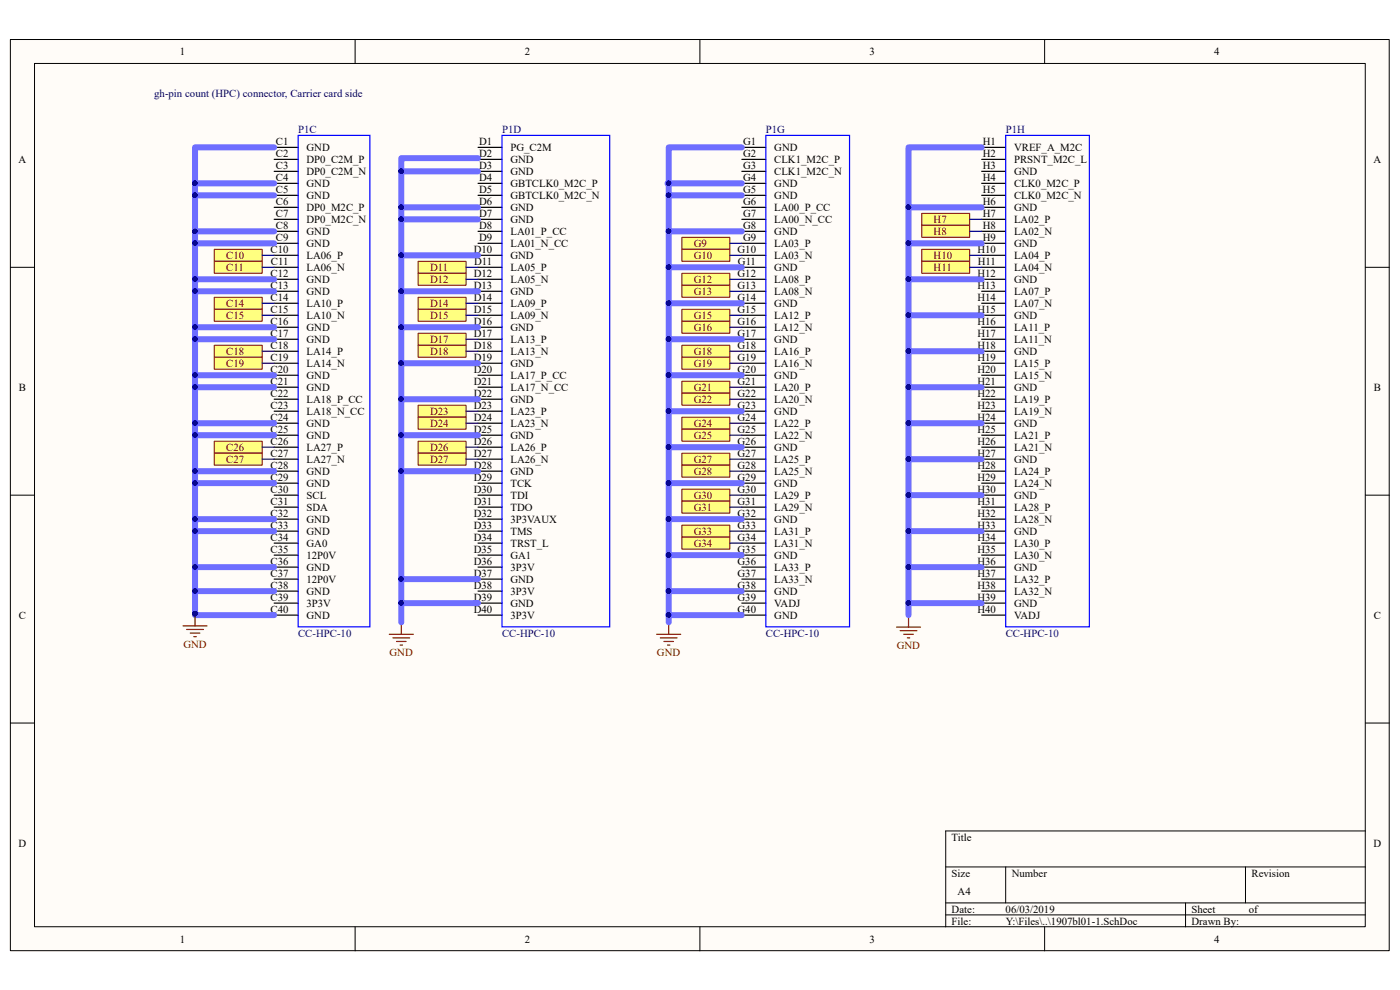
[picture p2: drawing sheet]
<svg xmlns="http://www.w3.org/2000/svg" width="297mm" height="210mm" viewBox="0 0 297 210" stroke-linecap="round" stroke-linejoin="round" font-family="sans-serif">
<path d="M2.2 8.4h292.5v193.3h-292.5z" fill="#fffcf8"/>
<path d="M2.2 8.4h292.5v193.3h-292.5z" fill="none" stroke="#000" stroke-width=".21"/>
<path d="M7.4 13.5h282.2v183.1h-282.2z" fill="#fffcf8"/>
<g fill="none" stroke="#000" stroke-width=".21">
<path d="M7.3 13.5h282.3v183.1h-282.3zM75.3 8.4v5.1M148.5 8.4v5.1M221.6 8.4v5.1M2.2 56.7h5.1M289.7 56.7h5.1M2.2 105h5.1M289.7 105h5.1M2.2 153.4h5.1M289.7 153.4h5.1M289.7 176.3h-89.1v20.3M75.3 196.6v5.1"/>
<path d="M148.5 196.6v5.1M200.6 183.9h89.1M200.6 191.5h89.1M200.6 194.1h89.1M213.4 183.9v7.6M221.6 196.6v5.1M251.5 191.5v5.1M264.2 183.9v7.6"/>
</g>
<g fill="none" stroke="#000" stroke-width=".25">
<path d="M58.2 31.3h5.1M58.2 33.8h5.1M58.2 36.4h5.1M58.2 38.9h5.1M101.4 31.3h5.1M101.4 33.8h5.1M101.4 36.4h5.1M101.4 38.9h5.1M157.4 31.3h5.1M157.4 33.8h5.1M157.4 36.4h5.1M157.4 38.9h5.1"/>
<path d="M208.3 31.3h5.1M208.3 33.8h5.1M208.3 36.4h5.1M208.3 38.9h5.1M58.2 41.4h5.1M58.2 44h5.1M58.2 46.5h5.1M58.2 49.1h5.1M58.2 51.6h5.1M58.2 54.2h5.1M58.2 56.7h5.1M58.2 59.2h5.1"/>
<path d="M101.4 41.4h5.1M101.4 44h5.1M101.4 46.5h5.1M101.4 49.1h5.1M101.4 51.6h5.1M101.4 54.2h5.1M101.4 56.7h5.1M101.4 59.2h5.1M157.4 41.4h5.1M157.4 44h5.1M157.4 46.5h5.1M157.4 49.1h5.1"/>
<path d="M157.4 51.6h5.1M157.4 54.2h5.1M157.4 56.7h5.1M157.4 59.2h5.1M208.3 41.4h5.1M208.3 44h5.1M208.3 46.5h5.1M208.3 49.1h5.1M208.3 51.6h5.1M208.3 54.2h5.1M208.3 56.7h5.1M208.3 59.2h5.1"/>
<path d="M58.2 61.8h5.1M58.2 64.3h5.1M58.2 66.9h5.1M58.2 69.4h5.1M58.2 72h5.1M58.2 74.5h5.1M58.2 77.1h5.1M58.2 79.6h5.1M101.4 61.8h5.1M101.4 64.3h5.1M101.4 66.9h5.1M101.4 69.4h5.1"/>
<path d="M101.4 72h5.1M101.4 74.5h5.1M101.4 77.1h5.1M101.4 79.6h5.1M157.4 61.8h5.1M157.4 64.3h5.1M157.4 66.9h5.1M157.4 69.4h5.1M157.4 72h5.1M157.4 74.5h5.1M157.4 77.1h5.1M157.4 79.6h5.1"/>
<path d="M208.3 61.8h5.1M208.3 64.3h5.1M208.3 66.9h5.1M208.3 69.4h5.1M208.3 72h5.1M208.3 74.5h5.1M208.3 77.1h5.1M208.3 79.6h5.1M58.2 82.1h5.1M58.2 84.7h5.1M58.2 87.2h5.1M58.2 89.8h5.1"/>
<path d="M58.2 92.3h5.1M58.2 94.9h5.1M58.2 97.4h5.1M58.2 100h5.1M101.4 82.1h5.1M101.4 84.7h5.1M101.4 87.2h5.1M101.4 89.8h5.1M101.4 92.3h5.1M101.4 94.9h5.1M101.4 97.4h5.1M101.4 100h5.1"/>
<path d="M157.4 82.1h5.1M157.4 84.7h5.1M157.4 87.2h5.1M157.4 89.8h5.1M157.4 92.3h5.1M157.4 94.9h5.1M157.4 97.4h5.1M157.4 100h5.1M208.3 82.1h5.1M208.3 84.7h5.1M208.3 87.2h5.1M208.3 89.8h5.1"/>
<path d="M208.3 92.3h5.1M208.3 94.9h5.1M208.3 97.4h5.1M208.3 100h5.1M58.2 102.5h5.1M58.2 105h5.1M58.2 107.6h5.1M58.2 110.1h5.1M58.2 112.7h5.1M58.2 115.2h5.1M58.2 117.8h5.1M101.4 102.5h5.1"/>
<path d="M101.4 105h5.1M101.4 107.6h5.1M101.4 110.1h5.1M101.4 112.7h5.1M101.4 115.2h5.1M101.4 117.8h5.1M157.4 102.5h5.1M157.4 105h5.1M157.4 107.6h5.1M157.4 110.1h5.1M157.4 112.7h5.1M157.4 115.2h5.1"/>
<path d="M157.4 117.8h5.1M208.3 102.5h5.1M208.3 105h5.1M208.3 107.6h5.1M208.3 110.1h5.1M208.3 112.7h5.1M208.3 115.2h5.1M208.3 117.8h5.1M58.2 120.3h5.1M58.2 122.9h5.1M58.2 125.4h5.1M58.2 127.9h5.1"/>
<path d="M58.2 130.5h5.1M101.4 120.3h5.1M101.4 122.9h5.1M101.4 125.4h5.1M101.4 127.9h5.1M101.4 130.5h5.1M157.4 120.3h5.1M157.4 122.9h5.1M157.4 125.4h5.1M157.4 127.9h5.1M157.4 130.5h5.1M208.3 120.3h5.1"/>
<path d="M208.3 122.9h5.1M208.3 125.4h5.1M208.3 127.9h5.1M208.3 130.5h5.1"/>
</g>
<path d="M63.3 28.7h15.2v104.3h-15.2zM106.5 28.7h22.8v104.3h-22.8zM162.5 28.7h17.7v104.3h-17.7zM213.4 28.7h17.7v104.3h-17.7z" fill="none" stroke="#00f" stroke-width=".25"/>
<g fill="#ffff80" stroke="#800000" stroke-width=".21">
<path d="M45.5 52.9h10.1v2.5h-10.1z" fill-rule="evenodd"/>
<path d="M45.5 55.4h10.1v2.6h-10.1z" fill-rule="evenodd"/>
<path d="M45.5 63.1h10.1v2.5h-10.1z" fill-rule="evenodd"/>
<path d="M45.5 65.6h10.1v2.6h-10.1z" fill-rule="evenodd"/>
<path d="M45.5 73.2h10.1v2.6h-10.1z" fill-rule="evenodd"/>
<path d="M45.5 75.8h10.1v2.5h-10.1z" fill-rule="evenodd"/>
<path d="M45.5 93.6h10.1v2.5h-10.1z" fill-rule="evenodd"/>
<path d="M45.5 96.1h10.1v2.6h-10.1z" fill-rule="evenodd"/>
<path d="M88.7 55.4h10.2v2.6h-10.2z" fill-rule="evenodd"/>
<path d="M88.7 58h10.2v2.5h-10.2z" fill-rule="evenodd"/>
<path d="M88.7 63.1h10.2v2.5h-10.2z" fill-rule="evenodd"/>
<path d="M88.7 65.6h10.2v2.6h-10.2z" fill-rule="evenodd"/>
<path d="M88.7 70.7h10.2v2.5h-10.2z" fill-rule="evenodd"/>
<path d="M88.7 73.2h10.2v2.6h-10.2z" fill-rule="evenodd"/>
<path d="M88.7 86h10.2v2.5h-10.2z" fill-rule="evenodd"/>
<path d="M88.7 88.5h10.2v2.6h-10.2z" fill-rule="evenodd"/>
<path d="M88.7 93.6h10.2v2.5h-10.2z" fill-rule="evenodd"/>
<path d="M88.7 96.1h10.2v2.6h-10.2z" fill-rule="evenodd"/>
<path d="M144.7 50.3h10.1v2.6h-10.1z" fill-rule="evenodd"/>
<path d="M144.7 52.9h10.1v2.5h-10.1z" fill-rule="evenodd"/>
<path d="M144.7 58h10.1v2.5h-10.1z" fill-rule="evenodd"/>
<path d="M144.7 60.5h10.1v2.6h-10.1z" fill-rule="evenodd"/>
<path d="M195.5 45.3h10.2v2.5h-10.2z" fill-rule="evenodd"/>
<path d="M195.5 47.8h10.2v2.5h-10.2z" fill-rule="evenodd"/>
<path d="M195.5 52.9h10.2v2.5h-10.2z" fill-rule="evenodd"/>
<path d="M195.5 55.4h10.2v2.6h-10.2z" fill-rule="evenodd"/>
<path d="M144.7 65.6h10.1v2.6h-10.1z" fill-rule="evenodd"/>
<path d="M144.7 68.2h10.1v2.5h-10.1z" fill-rule="evenodd"/>
<path d="M144.7 73.2h10.1v2.6h-10.1z" fill-rule="evenodd"/>
<path d="M144.7 75.8h10.1v2.5h-10.1z" fill-rule="evenodd"/>
<path d="M144.7 80.9h10.1v2.5h-10.1z" fill-rule="evenodd"/>
<path d="M144.7 83.4h10.1v2.6h-10.1z" fill-rule="evenodd"/>
<path d="M144.7 88.5h10.1v2.6h-10.1z" fill-rule="evenodd"/>
<path d="M144.7 91.1h10.1v2.5h-10.1z" fill-rule="evenodd"/>
<path d="M144.7 96.1h10.1v2.6h-10.1z" fill-rule="evenodd"/>
<path d="M144.7 98.7h10.1v2.5h-10.1z" fill-rule="evenodd"/>
<path d="M144.7 103.8h10.1v2.5h-10.1z" fill-rule="evenodd"/>
<path d="M144.7 106.3h10.1v2.6h-10.1z" fill-rule="evenodd"/>
<path d="M144.7 111.4h10.1v2.5h-10.1z" fill-rule="evenodd"/>
<path d="M144.7 113.9h10.1v2.6h-10.1z" fill-rule="evenodd"/>
</g>
<g fill="none" stroke="#000080" stroke-width=".25">
<path d="M58.2 38.9h-16.8v10.2h16.8M58.2 31.3h-16.8v7.6M85.1 36.4h16.3M101.4 33.6h-16.3v94.3h16.3M141.6 38.9h15.8M157.4 31.3h-15.5v10.1h15.5M208.3 31.3h-15.6v12.7h15.6M41.4 49.1v2.5h16.8M41.4 51.6v7.6h16.8M41.4 59.2v2.6h16.8M41.4 41.4h16.8M55.6 54.2h2.6"/>
<path d="M55.6 56.7h2.6M85.1 54.2h16.3M85.1 46.5h16.3M85.1 44h16.3M98.9 56.7h2.5M98.9 59.2h2.5M141.9 41.4v7.7h15.5M141.9 49.1v7.6h15.5M141.9 56.7v7.6h15.5M154.8 54.2h2.6M154.8 59.2h2.6M154.8 51.6h2.6"/>
<path d="M192.7 44v7.6h15.6M192.7 51.6v7.6h15.6M192.7 59.2v7.7h15.6M205.7 54.2h2.6M205.7 56.7h2.6M205.7 46.5h2.6M205.7 49.1h2.6M41.4 61.8v7.6h16.8M41.4 69.4v2.6h16.8M41.4 72v7.6h16.8M41.4 79.6v2.5h16.8M55.6 64.3h2.6"/>
<path d="M55.6 66.9h2.6M55.6 74.5h2.6M55.6 77.1h2.6M85.1 77.1h16.3M85.1 61.8h16.3M85.1 69.4h16.3M98.9 64.3h2.5M98.9 66.9h2.5M98.9 74.5h2.5M98.9 72h2.5M141.9 64.3v7.7h15.5M141.9 72v7.6h15.5"/>
<path d="M141.9 79.6v7.6h15.5M154.8 66.9h2.6M154.8 74.5h2.6M154.8 77.1h2.6M154.8 61.8h2.6M154.8 69.4h2.6M192.7 66.9v7.6h15.6M192.7 74.5v7.6h15.6M41.4 92.3v38.2h16.8M41.4 82.1v7.7h16.8M41.4 89.8v2.5h16.8M41.4 100h16.8"/>
<path d="M55.6 94.9h2.6M55.6 97.4h2.6M85.1 84.7h16.3M85.1 92.3h16.3M85.1 100h16.3M98.9 94.9h2.5M98.9 97.4h2.5M98.9 87.2h2.5M98.9 89.8h2.5M141.9 87.2v7.7h15.5M141.9 94.9v7.6h15.5M154.8 97.4h2.6"/>
<path d="M154.8 89.8h2.6M154.8 82.1h2.6M154.8 84.7h2.6M154.8 92.3h2.6M154.8 100h2.6M192.7 82.1v7.7h15.6M192.7 89.8v7.6h15.6M192.7 97.4v7.6h15.6M41.4 112.7h16.8M41.4 110.1h16.8M41.4 102.5h16.8M141.9 102.5v7.6h15.5"/>
<path d="M141.9 110.1v7.7h15.5M141.9 117.8v7.6h15.5M154.8 105h2.6M154.8 107.6h2.6M154.8 112.7h2.6M154.8 115.2h2.6M192.7 105v7.7h15.6M192.7 112.7v7.6h15.6M41.4 120.3h16.8M41.4 125.4h16.8M85.1 122.9h16.3M85.1 127.9v4.1"/>
<path d="M141.9 125.4v5.1h15.5M141.9 130.5v1.5M192.7 120.3v7.6h15.6M192.7 127.9v2.6"/>
</g>
<g fill="none" stroke="#6e6eff" stroke-width="1.3">
<path d="M58.2 38.9h-16.8v10.2h16.8M58.2 31.3h-16.8v7.6M85.1 36.4h16.3M101.4 33.6h-16.3v94.3h16.3M141.6 38.9h15.8M157.4 31.3h-15.5v10.1h15.5M208.3 31.3h-15.6v12.7h15.6M41.4 49.1v2.5h16.8M41.4 51.6v7.6h16.8M41.4 59.2v2.6h16.8M41.4 41.4h16.8M85.1 54.2h16.3"/>
<path d="M85.1 46.5h16.3M85.1 44h16.3M141.9 41.4v7.7h15.5M141.9 49.1v7.6h15.5M141.9 56.7v7.6h15.5M192.7 44v7.6h15.6M192.7 51.6v7.6h15.6M192.7 59.2v7.7h15.6M41.4 61.8v7.6h16.8M41.4 69.4v2.6h16.8M41.4 72v7.6h16.8M41.4 79.6v2.5h16.8"/>
<path d="M85.1 77.1h16.3M85.1 69.4h16.3M85.1 61.8h16.3M141.9 64.3v7.7h15.5M141.9 72v7.6h15.5M141.9 79.6v7.6h15.5M192.7 66.9v7.6h15.6M192.7 74.5v7.6h15.6M41.4 92.3v38.2h16.8M41.4 82.1v7.7h16.8M41.4 89.8v2.5h16.8M41.4 100h16.8"/>
<path d="M85.1 100h16.3M85.1 92.3h16.3M85.1 84.7h16.3M141.9 87.2v7.7h15.5M141.9 94.9v7.6h15.5M192.7 82.1v7.7h15.6M192.7 89.8v7.6h15.6M192.7 97.4v7.6h15.6M41.4 110.1h16.8M41.4 112.7h16.8M41.4 102.5h16.8M141.9 102.5v7.6h15.5"/>
<path d="M141.9 110.1v7.7h15.5M141.9 117.8v7.6h15.5M192.7 105v7.7h15.6M192.7 112.7v7.6h15.6M41.4 120.3h16.8M41.4 125.4h16.8M85.1 122.9h16.3M85.1 127.9v4.1M141.9 125.4v5.1h15.5M141.9 130.5v1.5M192.7 120.3v7.6h15.6M192.7 127.9v2.6"/>
</g>
<g fill="#000080" stroke="#000080" stroke-width=".21">
<circle cx="41.4" cy="51.6" r=".48"/>
<circle cx="41.4" cy="49" r=".48"/>
<circle cx="41.4" cy="59.2" r=".48"/>
<circle cx="41.4" cy="61.8" r=".48"/>
<circle cx="41.4" cy="69.4" r=".48"/>
<circle cx="41.4" cy="71.9" r=".48"/>
<circle cx="41.4" cy="79.6" r=".48"/>
<circle cx="41.4" cy="82.1" r=".48"/>
<circle cx="41.4" cy="89.8" r=".48"/>
<circle cx="41.4" cy="92.3" r=".48"/>
<circle cx="41.4" cy="99.9" r=".48"/>
<circle cx="41.4" cy="102.5" r=".48"/>
<circle cx="41.4" cy="110.1" r=".48"/>
<circle cx="41.4" cy="112.6" r=".48"/>
<circle cx="41.4" cy="120.3" r=".48"/>
<circle cx="41.4" cy="125.4" r=".48"/>
<circle cx="41.4" cy="130.2" r=".48"/>
<circle cx="85.1" cy="36.3" r=".48"/>
<circle cx="85.1" cy="44" r=".48"/>
<circle cx="85.1" cy="46.5" r=".48"/>
<circle cx="85.1" cy="54.1" r=".48"/>
<circle cx="85.1" cy="61.8" r=".48"/>
<circle cx="85.1" cy="69.4" r=".48"/>
<circle cx="85.1" cy="77" r=".48"/>
<circle cx="85.1" cy="84.7" r=".48"/>
<circle cx="85.1" cy="92.3" r=".48"/>
<circle cx="85.1" cy="99.9" r=".48"/>
<circle cx="85.1" cy="122.8" r=".48"/>
<circle cx="85.1" cy="127.9" r=".48"/>
<circle cx="141.8" cy="38.9" r=".48"/>
<circle cx="141.8" cy="41.4" r=".48"/>
<circle cx="141.8" cy="49" r=".48"/>
<circle cx="141.8" cy="56.7" r=".48"/>
<circle cx="141.8" cy="64.3" r=".48"/>
<circle cx="141.8" cy="71.9" r=".48"/>
<circle cx="141.8" cy="79.6" r=".48"/>
<circle cx="141.8" cy="87.2" r=".48"/>
<circle cx="141.8" cy="94.8" r=".48"/>
<circle cx="141.8" cy="102.5" r=".48"/>
<circle cx="141.8" cy="110.1" r=".48"/>
<circle cx="141.8" cy="117.7" r=".48"/>
<circle cx="141.8" cy="125.4" r=".48"/>
<circle cx="141.8" cy="130.5" r=".48"/>
<circle cx="192.7" cy="44" r=".48"/>
<circle cx="192.7" cy="51.6" r=".48"/>
<circle cx="192.7" cy="59.2" r=".48"/>
<circle cx="192.7" cy="66.9" r=".48"/>
<circle cx="192.7" cy="74.5" r=".48"/>
<circle cx="192.7" cy="82.1" r=".48"/>
<circle cx="192.7" cy="89.8" r=".48"/>
<circle cx="192.7" cy="97.4" r=".48"/>
<circle cx="192.7" cy="105" r=".48"/>
<circle cx="192.7" cy="112.6" r=".48"/>
<circle cx="192.7" cy="120.3" r=".48"/>
<circle cx="192.7" cy="127.9" r=".48"/>
<circle cx="41.4" cy="41.4" r=".48"/>
<circle cx="41.4" cy="38.9" r=".48"/>
</g>
<g fill="none" stroke="#800000" stroke-width=".25">
<path d="M38.8 132.8h5.1M39.6 133.5h3.6M40.4 134.3h2M41.1 135.1h.5M41.4 130.2v2.6M82.6 134.6h5.1M83.4 135.3h3.5M84.1 136.1h2.1M84.9 136.8h.5M85.1 132v2.6M139.3 134.6h5.1M140.1 135.3h3.5"/>
<path d="M140.8 136.1h2.1M141.6 136.8h.5M141.9 132v2.6M190.2 133h5.1M191 133.8h3.5M191.7 134.6h2.1M192.5 135.3h.5M192.7 130.5v2.5"/>
</g>
<g font-size="2.3">
<text x="38.2" y="11.7">1</text>
<text x="111.3" y="11.7">2</text>
<text x="184.5" y="11.7">3</text>
<text x="257.6" y="11.7">4</text>
<text x="3.9" y="34.6">A</text>
<text x="58.5" y="30.8">C1</text>
<text x="58.5" y="33.3">C2</text>
<text x="58.5" y="35.9">C3</text>
<text x="65" y="32">GND</text>
<text x="65" y="34.6">DP0_C2M_P</text>
<text x="101.6" y="30.8">D1</text>
<text x="101.6" y="33.3">D2</text>
<text x="101.6" y="35.9">D3</text>
<text x="108.3" y="32">PG_C2M</text>
<text x="108.3" y="34.6">GND</text>
<text x="157.6" y="30.8">G1</text>
<text x="157.6" y="33.3">G2</text>
<text x="157.6" y="35.9">G3</text>
<text x="164.3" y="32">GND</text>
<text x="164.3" y="34.6">CLK1_M2C_P</text>
<text x="208.5" y="30.8">H1</text>
<text x="208.5" y="33.3">H2</text>
<text x="208.5" y="35.9">H3</text>
<text x="215.1" y="32">VREF_A_M2C</text>
<text x="215.1" y="34.6">PRSNT_M2C_L</text>
<text x="291.4" y="34.6">A</text>
<text x="58.5" y="38.4">C4</text>
<text x="58.5" y="40.9">C5</text>
<text x="65" y="37.1">DP0_C2M_N</text>
<text x="65" y="39.7">GND</text>
<text x="101.6" y="38.4">D4</text>
<text x="101.6" y="40.9">D5</text>
<text x="108.3" y="37.1">GND</text>
<text x="108.3" y="39.7">GBTCLK0_M2C_P</text>
<text x="157.6" y="38.4">G4</text>
<text x="157.6" y="40.9">G5</text>
<text x="164.3" y="37.1">CLK1_M2C_N</text>
<text x="164.3" y="39.7">GND</text>
<text x="208.5" y="38.4">H4</text>
<text x="208.5" y="40.9">H5</text>
<text x="215.1" y="37.1">GND</text>
<text x="215.1" y="39.7">CLK0_M2C_P</text>
<text x="58.5" y="43.5">C6</text>
<text x="58.5" y="46">C7</text>
<text x="65" y="42.2">GND</text>
<text x="65" y="44.7">DP0_M2C_P</text>
<text x="65" y="47.3">DP0_M2C_N</text>
<text x="101.6" y="43.5">D6</text>
<text x="101.6" y="46">D7</text>
<text x="108.3" y="42.2">GBTCLK0_M2C_N</text>
<text x="108.3" y="44.7">GND</text>
<text x="108.3" y="47.3">GND</text>
<text x="157.6" y="43.5">G6</text>
<text x="157.6" y="46">G7</text>
<text x="164.3" y="42.2">GND</text>
<text x="164.3" y="44.7">LA00_P_CC</text>
<text x="164.3" y="47.3">LA00_N_CC</text>
<text x="208.5" y="43.5">H6</text>
<text x="208.5" y="46">H7</text>
<text x="215.1" y="42.2">CLK0_M2C_N</text>
<text x="215.1" y="44.7">GND</text>
<text x="215.1" y="47.3">LA02_P</text>
<text x="57.4" y="53.7">C10</text>
<text x="58.5" y="48.6">C8</text>
<text x="58.5" y="51.1">C9</text>
<text x="65" y="49.8">GND</text>
<text x="65" y="52.4">GND</text>
<text x="100.5" y="53.7">D10</text>
<text x="101.6" y="48.6">D8</text>
<text x="101.6" y="51.1">D9</text>
<text x="108.3" y="49.8">LA01_P_CC</text>
<text x="108.3" y="52.4">LA01_N_CC</text>
<text x="156.5" y="53.7">G10</text>
<text x="157.6" y="48.6">G8</text>
<text x="157.6" y="51.1">G9</text>
<text x="164.3" y="49.8">GND</text>
<text x="164.3" y="52.4">LA03_P</text>
<text x="207.3" y="53.7">H10</text>
<text x="208.5" y="48.6">H8</text>
<text x="208.5" y="51.1">H9</text>
<text x="215.1" y="49.8">LA02_N</text>
<text x="215.1" y="52.4">GND</text>
<text x="57.4" y="58.8">C12</text>
<text x="57.5" y="56.2">C11</text>
<text x="65" y="54.9">LA06_P</text>
<text x="65" y="57.5">LA06_N</text>
<text x="100.5" y="58.8">D12</text>
<text x="100.6" y="56.2">D11</text>
<text x="108.3" y="54.9">GND</text>
<text x="108.3" y="57.5">LA05_P</text>
<text x="156.5" y="58.8">G12</text>
<text x="156.5" y="56.2">G11</text>
<text x="164.3" y="54.9">LA03_N</text>
<text x="164.3" y="57.5">GND</text>
<text x="207.3" y="58.8">H12</text>
<text x="207.4" y="56.2">H11</text>
<text x="215.1" y="54.9">LA04_P</text>
<text x="215.1" y="57.5">LA04_N</text>
<text x="57.4" y="61.3">C13</text>
<text x="57.4" y="63.8">C14</text>
<text x="65" y="60">GND</text>
<text x="65" y="62.6">GND</text>
<text x="65" y="65.1">LA10_P</text>
<text x="100.5" y="61.3">D13</text>
<text x="100.5" y="63.8">D14</text>
<text x="108.3" y="60">LA05_N</text>
<text x="108.3" y="62.6">GND</text>
<text x="108.3" y="65.1">LA09_P</text>
<text x="156.5" y="61.3">G13</text>
<text x="156.5" y="63.8">G14</text>
<text x="164.3" y="60">LA08_P</text>
<text x="164.3" y="62.6">LA08_N</text>
<text x="164.3" y="65.1">GND</text>
<text x="207.3" y="61.3">H13</text>
<text x="207.3" y="63.8">H14</text>
<text x="215.1" y="60">GND</text>
<text x="215.1" y="62.6">LA07_P</text>
<text x="215.1" y="65.1">LA07_N</text>
<text x="57.4" y="66.4">C15</text>
<text x="57.4" y="68.9">C16</text>
<text x="57.4" y="71.5">C17</text>
<text x="65" y="67.6">LA10_N</text>
<text x="65" y="70.2">GND</text>
<text x="100.5" y="66.4">D15</text>
<text x="100.5" y="68.9">D16</text>
<text x="100.5" y="71.5">D17</text>
<text x="108.3" y="67.6">LA09_N</text>
<text x="108.3" y="70.2">GND</text>
<text x="156.5" y="66.4">G15</text>
<text x="156.5" y="68.9">G16</text>
<text x="156.5" y="71.5">G17</text>
<text x="164.3" y="67.6">LA12_P</text>
<text x="164.3" y="70.2">LA12_N</text>
<text x="207.3" y="66.4">H15</text>
<text x="207.3" y="68.9">H16</text>
<text x="207.3" y="71.5">H17</text>
<text x="215.1" y="67.6">GND</text>
<text x="215.1" y="70.2">LA11_P</text>
<text x="57.4" y="74">C18</text>
<text x="57.4" y="76.6">C19</text>
<text x="65" y="72.7">GND</text>
<text x="65" y="75.3">LA14_P</text>
<text x="65" y="77.9">LA14_N</text>
<text x="100.5" y="74">D18</text>
<text x="100.5" y="76.6">D19</text>
<text x="108.3" y="72.7">LA13_P</text>
<text x="108.3" y="75.3">LA13_N</text>
<text x="108.3" y="77.9">GND</text>
<text x="156.5" y="74">G18</text>
<text x="156.5" y="76.6">G19</text>
<text x="164.3" y="72.7">GND</text>
<text x="164.3" y="75.3">LA16_P</text>
<text x="164.3" y="77.9">LA16_N</text>
<text x="207.3" y="74">H18</text>
<text x="207.3" y="76.6">H19</text>
<text x="215.1" y="72.7">LA11_N</text>
<text x="215.1" y="75.3">GND</text>
<text x="215.1" y="77.9">LA15_P</text>
<text x="4" y="82.9">B</text>
<text x="57.4" y="79.1">C20</text>
<text x="57.4" y="81.7">C21</text>
<text x="65" y="80.4">GND</text>
<text x="65" y="82.9">GND</text>
<text x="100.5" y="79.1">D20</text>
<text x="100.5" y="81.7">D21</text>
<text x="108.3" y="80.4">LA17_P_CC</text>
<text x="108.3" y="82.9">LA17_N_CC</text>
<text x="156.5" y="79.1">G20</text>
<text x="156.5" y="81.7">G21</text>
<text x="164.3" y="80.4">GND</text>
<text x="164.3" y="82.9">LA20_P</text>
<text x="207.3" y="79.1">H20</text>
<text x="207.3" y="81.7">H21</text>
<text x="215.1" y="80.4">LA15_N</text>
<text x="215.1" y="82.9">GND</text>
<text x="291.5" y="82.9">B</text>
<text x="57.4" y="84.2">C22</text>
<text x="57.4" y="86.7">C23</text>
<text x="57.4" y="89.3">C24</text>
<text x="65" y="85.5">LA18_P_CC</text>
<text x="65" y="88">LA18_N_CC</text>
<text x="100.5" y="84.2">D22</text>
<text x="100.5" y="86.7">D23</text>
<text x="100.5" y="89.3">D24</text>
<text x="108.3" y="85.5">GND</text>
<text x="108.3" y="88">LA23_P</text>
<text x="156.5" y="84.2">G22</text>
<text x="156.5" y="86.7">G23</text>
<text x="156.5" y="89.3">G24</text>
<text x="164.3" y="85.5">LA20_N</text>
<text x="164.3" y="88">GND</text>
<text x="207.3" y="84.2">H22</text>
<text x="207.3" y="86.7">H23</text>
<text x="207.3" y="89.3">H24</text>
<text x="215.1" y="85.5">LA19_P</text>
<text x="215.1" y="88">LA19_N</text>
<text x="57.4" y="91.8">C25</text>
<text x="57.4" y="94.4">C26</text>
<text x="65" y="90.6">GND</text>
<text x="65" y="93.1">GND</text>
<text x="65" y="95.6">LA27_P</text>
<text x="100.5" y="91.8">D25</text>
<text x="100.5" y="94.4">D26</text>
<text x="108.3" y="90.6">LA23_N</text>
<text x="108.3" y="93.1">GND</text>
<text x="108.3" y="95.6">LA26_P</text>
<text x="156.5" y="91.8">G25</text>
<text x="156.5" y="94.4">G26</text>
<text x="164.3" y="90.6">LA22_P</text>
<text x="164.3" y="93.1">LA22_N</text>
<text x="164.3" y="95.6">GND</text>
<text x="207.3" y="91.8">H25</text>
<text x="207.3" y="94.4">H26</text>
<text x="215.1" y="90.6">GND</text>
<text x="215.1" y="93.1">LA21_P</text>
<text x="215.1" y="95.6">LA21_N</text>
<text x="57.4" y="96.9">C27</text>
<text x="57.4" y="99.4">C28</text>
<text x="57.4" y="102">C29</text>
<text x="65" y="98.2">LA27_N</text>
<text x="65" y="100.7">GND</text>
<text x="100.5" y="96.9">D27</text>
<text x="100.5" y="99.4">D28</text>
<text x="100.5" y="102">D29</text>
<text x="108.3" y="98.2">LA26_N</text>
<text x="108.3" y="100.7">GND</text>
<text x="156.5" y="96.9">G27</text>
<text x="156.5" y="99.4">G28</text>
<text x="156.5" y="102">G29</text>
<text x="164.3" y="98.2">LA25_P</text>
<text x="164.3" y="100.7">LA25_N</text>
<text x="207.3" y="96.9">H27</text>
<text x="207.3" y="99.4">H28</text>
<text x="207.3" y="102">H29</text>
<text x="215.1" y="98.2">GND</text>
<text x="215.1" y="100.7">LA24_P</text>
<text x="57.4" y="104.6">C30</text>
<text x="57.4" y="107.1">C31</text>
<text x="65" y="103.3">GND</text>
<text x="65" y="105.8">SCL</text>
<text x="100.5" y="104.6">D30</text>
<text x="100.5" y="107.1">D31</text>
<text x="108.3" y="103.3">TCK</text>
<text x="108.3" y="105.8">TDI</text>
<text x="156.5" y="104.6">G30</text>
<text x="156.5" y="107.1">G31</text>
<text x="164.3" y="103.3">GND</text>
<text x="164.3" y="105.8">LA29_P</text>
<text x="207.3" y="104.6">H30</text>
<text x="207.3" y="107.1">H31</text>
<text x="215.1" y="103.3">LA24_N</text>
<text x="215.1" y="105.8">GND</text>
<text x="57.4" y="109.6">C32</text>
<text x="57.4" y="112.2">C33</text>
<text x="65" y="108.4">SDA</text>
<text x="65" y="110.9">GND</text>
<text x="65" y="113.5">GND</text>
<text x="100.5" y="109.6">D32</text>
<text x="100.5" y="112.2">D33</text>
<text x="108.3" y="108.4">TDO</text>
<text x="108.3" y="110.9">3P3VAUX</text>
<text x="108.3" y="113.5">TMS</text>
<text x="156.5" y="109.6">G32</text>
<text x="156.5" y="112.2">G33</text>
<text x="164.3" y="108.4">LA29_N</text>
<text x="164.3" y="110.9">GND</text>
<text x="164.3" y="113.5">LA31_P</text>
<text x="207.3" y="109.6">H32</text>
<text x="207.3" y="112.2">H33</text>
<text x="215.1" y="108.4">LA28_P</text>
<text x="215.1" y="110.9">LA28_N</text>
<text x="215.1" y="113.5">GND</text>
<text x="57.4" y="114.7">C34</text>
<text x="57.4" y="117.3">C35</text>
<text x="57.4" y="119.8">C36</text>
<text x="65" y="116">GA0</text>
<text x="65" y="118.5">12P0V</text>
<text x="100.5" y="114.7">D34</text>
<text x="100.5" y="117.3">D35</text>
<text x="100.5" y="119.8">D36</text>
<text x="108.3" y="116">TRST_L</text>
<text x="108.3" y="118.5">GA1</text>
<text x="156.5" y="114.7">G34</text>
<text x="156.5" y="117.3">G35</text>
<text x="156.5" y="119.8">G36</text>
<text x="164.3" y="116">LA31_N</text>
<text x="164.3" y="118.5">GND</text>
<text x="207.3" y="114.7">H34</text>
<text x="207.3" y="117.3">H35</text>
<text x="207.3" y="119.8">H36</text>
<text x="215.1" y="116">LA30_P</text>
<text x="215.1" y="118.5">LA30_N</text>
<text x="57.4" y="122.3">C37</text>
<text x="57.4" y="124.9">C38</text>
<text x="65" y="121.1">GND</text>
<text x="65" y="123.6">12P0V</text>
<text x="100.5" y="122.3">D37</text>
<text x="100.5" y="124.9">D38</text>
<text x="108.3" y="121.1">3P3V</text>
<text x="108.3" y="123.6">GND</text>
<text x="156.5" y="122.3">G37</text>
<text x="156.5" y="124.9">G38</text>
<text x="164.3" y="121.1">LA33_P</text>
<text x="164.3" y="123.6">LA33_N</text>
<text x="207.3" y="122.3">H37</text>
<text x="207.3" y="124.9">H38</text>
<text x="215.1" y="121.1">GND</text>
<text x="215.1" y="123.6">LA32_P</text>
<text x="4" y="131.3">C</text>
<text x="57.4" y="127.4">C39</text>
<text x="57.4" y="130">C40</text>
<text x="65" y="126.2">GND</text>
<text x="65" y="128.7">3P3V</text>
<text x="65" y="131.3">GND</text>
<text x="100.5" y="127.4">D39</text>
<text x="100.5" y="130">D40</text>
<text x="108.3" y="126.2">3P3V</text>
<text x="108.3" y="128.7">GND</text>
<text x="108.3" y="131.3">3P3V</text>
<text x="156.5" y="127.4">G39</text>
<text x="156.5" y="130">G40</text>
<text x="164.3" y="126.2">GND</text>
<text x="164.3" y="128.7">VADJ</text>
<text x="164.3" y="131.3">GND</text>
<text x="207.3" y="127.4">H39</text>
<text x="207.3" y="130">H40</text>
<text x="215.1" y="126.2">LA32_N</text>
<text x="215.1" y="128.7">GND</text>
<text x="215.1" y="131.3">VADJ</text>
<text x="291.5" y="131.3">C</text>
<text x="3.9" y="179.6">D</text>
<text x="201.9" y="178.3">Title</text>
<text x="291.4" y="179.6">D</text>
<text x="201.9" y="186">Size</text>
<text x="214.6" y="186">Number</text>
<text x="265.5" y="186">Revision</text>
<text x="203.2" y="189.8">A4</text>
<text x="201.9" y="193.6">Date:</text>
<text x="201.9" y="196.1">File:</text>
<text x="213.3" y="193.6">06/03/2019</text>
<text x="213.4" y="196.1">Y:\Files\..\1907bl01-1.SchDoc</text>
<text x="252.8" y="196.1">Drawn By:</text>
<text x="252.8" y="193.6">Sheet</text>
<text x="265" y="193.6">of</text>
<text x="38.2" y="199.9">1</text>
<text x="111.3" y="199.9">2</text>
<text x="184.5" y="199.9">3</text>
<text x="257.6" y="199.9">4</text>
</g>
<text font-size="2.3" fill="#006" x="32.7" y="20.6">gh-pin count (HPC) connector, Carrier card side</text>
<g font-size="2.3" fill="#000080">
<text x="63.2" y="28.2">P1C</text>
<text x="106.5" y="28.2">P1D</text>
<text x="162.5" y="28.2">P1G</text>
<text x="213.4" y="28.2">P1H</text>
<text x="63.2" y="135.1">CC-HPC-10</text>
<text x="106.5" y="135.1">CC-HPC-10</text>
<text x="162.5" y="135.1">CC-HPC-10</text>
<text x="213.4" y="135.1">CC-HPC-10</text>
</g>
<g font-size="2.3" fill="#800000">
<text x="198.1" y="47.3">H7</text>
<text x="147.2" y="52.4">G9</text>
<text x="198.1" y="49.8">H8</text>
<text x="48" y="54.9">C10</text>
<text x="48" y="57.5">C11</text>
<text x="91.2" y="57.5">D11</text>
<text x="147.2" y="54.9">G10</text>
<text x="198.1" y="54.9">H10</text>
<text x="198.1" y="57.5">H11</text>
<text x="48" y="65.1">C14</text>
<text x="91.2" y="60">D12</text>
<text x="91.2" y="65.1">D14</text>
<text x="147.2" y="60">G12</text>
<text x="147.2" y="62.6">G13</text>
<text x="48" y="67.6">C15</text>
<text x="91.2" y="67.6">D15</text>
<text x="147.2" y="67.6">G15</text>
<text x="147.2" y="70.2">G16</text>
<text x="48" y="75.3">C18</text>
<text x="48" y="77.9">C19</text>
<text x="91.2" y="72.7">D17</text>
<text x="91.2" y="75.3">D18</text>
<text x="147.2" y="75.3">G18</text>
<text x="147.2" y="77.9">G19</text>
<text x="147.2" y="82.9">G21</text>
<text x="91.2" y="88">D23</text>
<text x="147.2" y="85.5">G22</text>
<text x="48" y="95.6">C26</text>
<text x="91.2" y="90.6">D24</text>
<text x="91.2" y="95.6">D26</text>
<text x="147.2" y="90.6">G24</text>
<text x="147.2" y="93.1">G25</text>
<text x="48" y="98.2">C27</text>
<text x="91.2" y="98.2">D27</text>
<text x="147.2" y="98.2">G27</text>
<text x="147.2" y="100.7">G28</text>
<text x="147.2" y="105.8">G30</text>
<text x="147.2" y="108.4">G31</text>
<text x="147.2" y="113.5">G33</text>
<text x="147.2" y="116">G34</text>
<text x="38.9" y="137.4">GND</text>
<text x="190.2" y="137.6">GND</text>
<text x="82.6" y="139.1">GND</text>
<text x="139.4" y="139.1">GND</text>
</g>
</svg>
